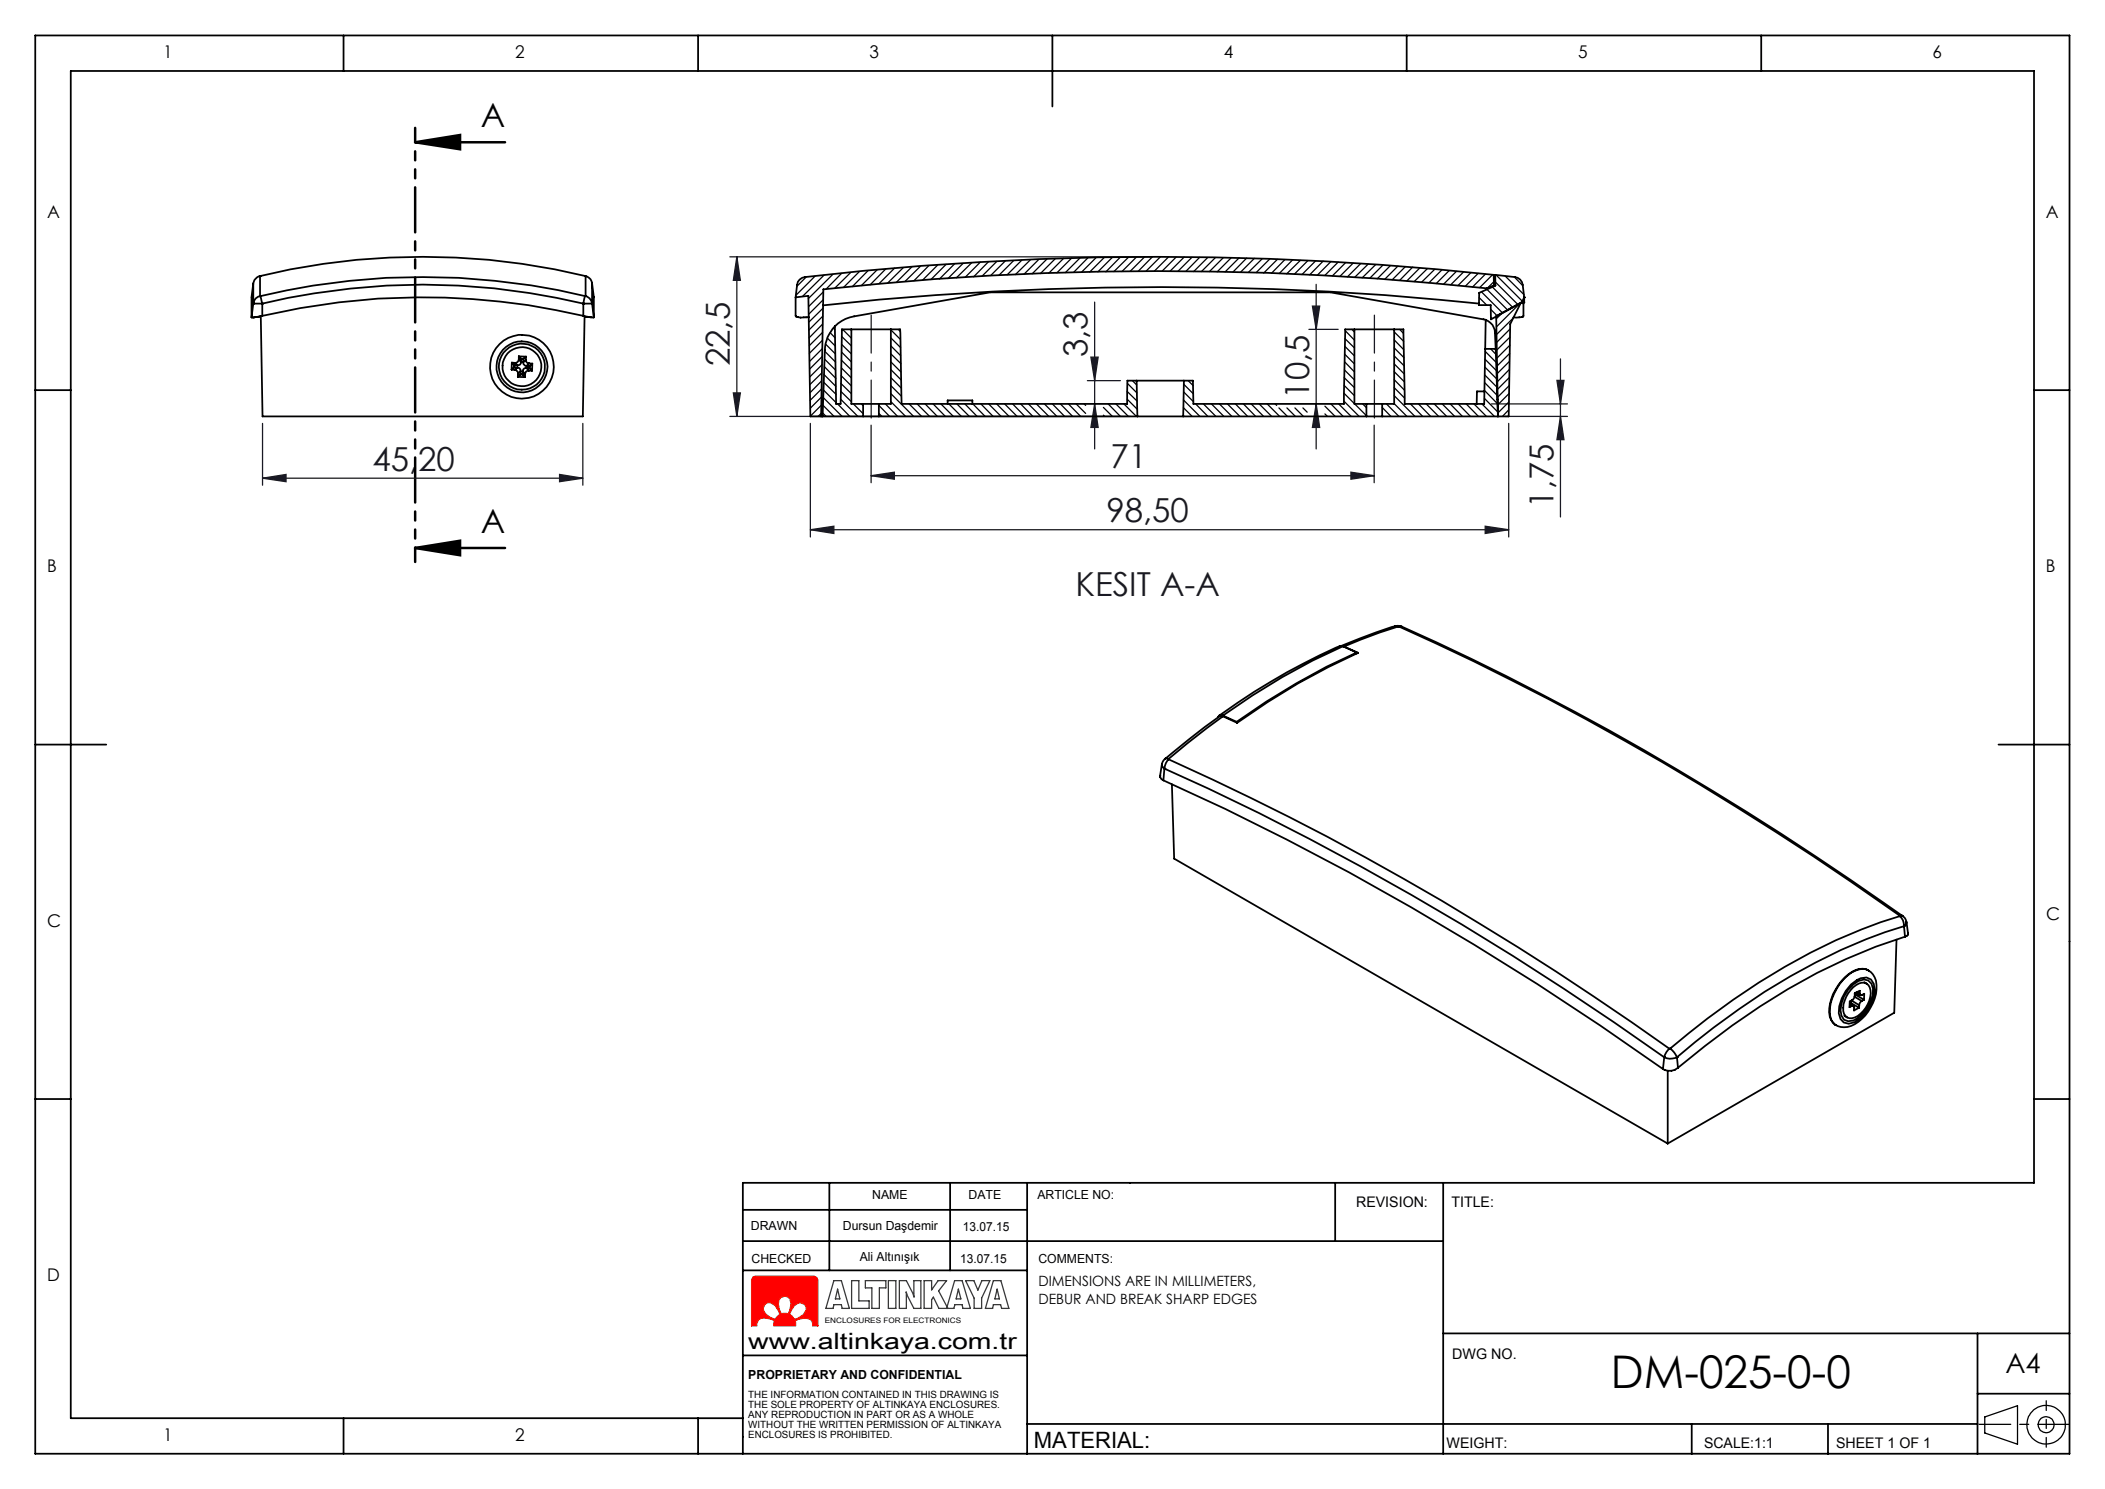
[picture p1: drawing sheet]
<svg xmlns="http://www.w3.org/2000/svg" width="297mm" height="210mm" viewBox="0 0 297 210" stroke-linecap="round" stroke-linejoin="round" font-family="sans-serif">
<g fill="none" stroke="#000" stroke-width=".18">
<path d="M280 199.8l4.7-1.5v5.4l-4.7-1.6z"/>
<circle cx="288.7" cy="200.9" r="1.13"/>
<circle cx="288.7" cy="200.9" r="2.71"/>
</g>
<path d="M106.3 180.1l.3-.1h8.2l.5 .2 .1 .3v6.5h-.7a.85 .85 0 0 0-.4-1l-.7-.1-1 .2-.4 .2 .1 .7h-3.1l.1-.7a2.26 2.26 0 0 0-2.3-.1l-.2 .6v.2h-.8v-6.5zM107.9 184l.4-.3a1.79 1.79 0 0 1 1.7 1.7l-.6 .7a2.32 2.32 0 0 1-1.7-1.6zM110.1 183l.6-.2 .4 .1 .3 .3 .2 .7-.2 1-.2 .4-.3-.1-.7 .1a2.57 2.57 0 0 1-.3-1.9zM112.1 184.1l.4-.3 .4-.1 .6 .3 .2 .3 .1 .4-.5 .7-.8 .5-.4 .2-.3-.5-.4-.2z" fill="none" stroke="#e13800" stroke-width=".18"/>
<path d="M279.3 200.9h12.7" fill="none" stroke="#000" stroke-width=".18" stroke-dasharray="15.2 1.3 1.3 1.3" stroke-dashoffset="10.8"/>
<path d="M288.7 197.6v6.5" fill="none" stroke="#000" stroke-width=".18" stroke-dasharray="15.2 1.3 1.3 1.3" stroke-dashoffset="13.9"/>
<g fill="none" stroke="#000" stroke-width=".25">
<path d="M5 5h287v200h-287zM48.5 5v5M98.5 5v5M148.5 5v10M198.5 5v5M248.5 5v5M5 55h5M287 55h5M5 105h10M282 105h10M5 155h5M287 155h5"/>
<path d="M104.8 170.6h40.1M104.8 175h98.8M104.8 179.2h40.1M117 166.8v12.4M134.1 166.8v12.4M144.9 166.8v38.3M188.4 166.8v8.2M203.6 166.8v38.2M104.8 191.2h40.1M203.6 188.1h88.4M279 196.6h13M279 188.1v17"/>
<path d="M48.5 200v5M98.5 200v5M104.8 200h-94.8v-190h277v156.8h-182.2v38.2M144.9 200.8h134.1M238.7 200.8v4.3M257.9 200.8v4.3"/>
</g>
<path d="M112 184.2a1 1 0 0 1 1.7 0 1.54 1.54 0 0 1-1.2 1.7 .4 .4 0 0 1-.4 .1 .4 .4 0 0 1-.3-.3v-.1a.43 .43 0 0 1-.4-.3 .43 .43 0 0 1 .2-.5zM107.8 184a1.01 1.01 0 0 1 1.7 .3l.4 .6a.43 .43 0 0 1-.2 .7l-.1 .1a.43 .43 0 0 1-.3 .3 .43 .43 0 0 1-.4-.1 1.47 1.47 0 0 1-1.2-1.7zM106.3 180.1l-.3 .3v6.6h.8v-.1a.93 .93 0 0 1 1.1-1l1 .2a.33 .33 0 0 1 .3 .1 .33 .33 0 0 1 0 .4v.4h3.1v-.3a.38 .38 0 0 1 .1-.5l.5-.2a1.21 1.21 0 0 1 1.8 .6v.4h.7v-6.6l-.2-.3-.2-.1h-8.6zM110.1 183a.91 .91 0 0 1 1.1-.1 .91 .91 0 0 1 .4 1l-.2 .9a.41 .41 0 0 1-.4 .5l-.4-.1a.36 .36 0 0 1-.4 .1 .36 .36 0 0 1-.2-.4v-.1a1.68 1.68 0 0 1 .1-1.8z" fill-rule="evenodd" fill="#f00"/>
<path d="M58.6 20.1l6.3-1.1v2.1zM58.6 20.1h12.7M58.6 77.3l6.3-1v2zM58.6 77.3h12.7" fill="none" stroke="#000" stroke-width=".35"/>
<path d="M117.7 180.6h1l1.1 3.9h-1l-.1-.5h-1l-.2 .5h-1zM118.2 181.8l.3 1.4h-.6zM120.2 180.6h1v2.9h1.4v1h-2.4zM122.1 180.6h2.9v1h-.9v2.9h-1.1v-2.9h-.9zM125.3 180.6h1.1v3.9h-1.1zM126.9 180.6h1l.9 1.8 .2 .6-.1-2.4h1v3.9h-1l-.9-1.8-.2-.5 .1 2.3h-1zM133.6 184.5l1.1-3.9h1l1.2 3.9h-1l-.2-.5h-1l-.1 .5h-2.1l-.8-1.6-.3 .4v1.2h-1v-3.9h1v1.3l1-1.3h1.2l-1.2 1.5 1.3 2.4M135.2 181.8l.4 1.4h-.7zM136.2 180.6h1.2l.6 1.4 .5-1.4h1.2l-1.2 2.5v1.4h-1.1v-1.4zM140.2 180.6h1l1.1 3.9h-1l-.1-.5h-1l-.1 .5h-1.1zM140.7 181.8l.3 1.4h-.6z" fill="none" stroke="#373737" stroke-width=".18"/>
<g fill="none" stroke="#191924" stroke-width=".18">
<path d="M103 36.2h59.6M104 36.2v22.5M104 36.2l.5 3.3h-1zM37 59.7v8.7M82.2 59.7v8.7M103 58.7h56.5M103.5 55.4h1l-.5 3.3zM114.3 59.7v16M122.9 60v8.1M153.4 53.7h4.7M153.9 50.4h1l-.5 3.3zM154.4 42.6v20.7"/>
<path d="M154.4 57l.5 3.3h-1zM184.7 46.5h4.1M185.2 43.2h1l-.5 3.3zM185.7 40.1v23.2M185.7 57l.5 3.3h-1zM193.9 60v8.1M210.4 57h10.8M212.3 58.7h8.9M212.9 59.7v16M219.7 53.6h1l-.5 3.4zM220.2 50.6v22.3M220.2 58.7l.5 3.3h-1z"/>
<path d="M37 67.4l3.4-.5v1zM37 67.4h45.2M79 66.9l3.2 .5-3.2 .5zM114.3 74.7l3.4-.5v1zM114.3 74.7h98.6M122.9 67.1l3.3-.5v1zM122.9 67.1h71M190.6 66.6l3.3 .5-3.3 .5zM209.5 74.2l3.4 .5-3.4 .5z"/>
</g>
<path d="M58.6 18v61.3" fill="none" stroke="#000" stroke-width=".35" stroke-dasharray="6.3 1.3 1.3 1.3 1.3 1.3" stroke-dashoffset="4.3"/>
<path d="M122.9 44.5v14.5M193.9 44.5v14.5" fill="none" stroke="#191924" stroke-width=".18" stroke-dasharray="15.2 1.3 1.3 1.3" stroke-dashoffset="9.9"/>
<path d="M58.6 20.1l6.3-1.1v2.1zM58.6 77.3l6.3-1v2z" fill="#000"/>
<g fill="#191924">
<path d="M79 66.9l3.2 .5-3.2 .5zM37 67.4l3.4-.5v1z"/>
<path d="M114.3 74.7l3.4-.5v1zM209.5 74.2l3.4 .5-3.4 .5z"/>
<path d="M190.6 66.6l3.3 .5-3.3 .5zM122.9 67.1l3.3-.5v1z"/>
<path d="M103.5 55.4h1l-.5 3.3zM104 36.2l.5 3.3h-1z"/>
<path d="M185.2 43.2h1l-.5 3.3zM185.7 57l.5 3.3h-1zM153.9 50.4h1l-.5 3.3zM154.4 57l.5 3.3h-1zM219.7 53.6h1l-.5 3.4zM220.2 58.7l.5 3.3h-1z"/>
</g>
<g fill="none" stroke="#000" stroke-width=".25">
<path d="M35.7 40l-.2 1.9M36.7 38.9a98.4 98.4 0 0 1 45.9 0M36.7 38.9a1.24 1.24 0 0 0-1 1M36.7 38.9h.1M36.7 38.9v2.9M82.6 38.9a1.17 1.17 0 0 1 .9 1M82.6 38.9v2.9M83.5 40v2.8M83.5 40l.3 1.9M210.8 39.5h.2M211 38.8l2.7 .3a1.23 1.23 0 0 1 1.1 1.1l.3 1.7-.4 .8-4.3 2.3-.1-2h-1.6v-1.7l2.3-1zM35.5 41.9v2.9"/>
<path d="M35.7 42.8h.1M35.7 42.8h1.3M35.7 40v2.8M35.7 42.8l-.2 2M35.8 44.8h.1M36.3 44.7h-.1M36.7 41.8h.1M36.7 41.8a1.14 1.14 0 0 0-1 1M36.8 41.8l.2 1M36.8 41.8a99.1 99.1 0 0 1 45.7 0M37 44.5a99 99 0 0 1 45.3 0M37 42.8a97 97 0 0 1 45.3 0"/>
<path d="M37 42.8h.1M37 42.8v1.7M37 44.5l-1.5 .3M72.2 52.1l.4 .1M72.2 51.1l.4 .4M72.2 51.1v1M72.2 51.1l.5 .1M72.5 51.8l-.3 .3M72.5 51.8h.5M72.6 51.5l-.1 .3M72.6 51.5h.4M72.6 52.2a.55 .55 0 0 1 .5 .5"/>
<path d="M72.7 51.2l.3 .3M73 51.8a.43 .43 0 0 1 .4 .5M73 51.8l-.4 .4M73.1 53.2h1M73.1 52.7v.5M73.2 50.7a.54 .54 0 0 1-.5 .5M73.2 50.7l.3 .4M73.2 50.3l.4 .3M73.2 50.3v.4M73.2 50.3h1M73.4 52.3l-.3 .4M73.4 52.8l-.3 .4"/>
<path d="M73.4 52.3v.5M73.4 52.8h.3M73.5 51.1a.43 .43 0 0 1-.5 .4M73.6 50.6l-.1 .5M73.6 50.6h.2M73.7 52.8l.4 .4M73.8 52.4l-.1 .4M73.8 52.4l.3 .3M73.8 51.1a.48 .48 0 0 0 .5 .5M73.8 50.6v.5M74.1 52.7v.5M74.2 50.8a.48 .48 0 0 0 .4 .5"/>
<path d="M74.2 50.8l-.4 .3M74.2 50.3l-.4 .3M74.2 50.3v.5M74.3 51.9a.48 .48 0 0 0-.5 .5M74.3 51.9l.3 .4M74.3 51.9h.4M74.3 51.6h.5M74.6 52.3a.48 .48 0 0 0-.5 .4M74.6 52.3h.5M74.6 51.3l-.3 .3M74.6 51.3h.5M74.7 51.9l.4 .4"/>
<path d="M74.8 51.6l-.1 .3M75.1 51.3l-.3 .3M75.1 51.3v1M82.3 42.8h.1M82.3 44.5l1.5 .3M82.3 42.8h1.2M82.3 42.8v1.7M82.5 44.6l-.3 14.1h-45.2l-.2-14.1-.2 .1M82.5 41.8l-.2 1M82.5 41.8h.1M82.6 41.8a1.19 1.19 0 0 1 .9 1M82.8 44.7h.1"/>
<path d="M83.2 44.7l.1 .1M83.5 42.8h.1M83.5 42.8l.3 2M83.8 41.9v2.9M112.3 41.9v2.6a1.32 1.32 0 0 0 1.1 .3l.7-.1M112.3 41.9l1.8-.2 .2 17h7.5M117.8 46a4.8 4.8 0 0 0-1.4 3.3l-.3 9.4M117.8 46l.2 11h.6l.2-10.5h1.3M120.1 46.5h5.6M120.1 46.5v10.5h1.7M121.8 57h2.2M121.8 58.7h2.2"/>
<path d="M121.8 57v1.7M124 58.7h36.5M124 57v1.7M125.7 46.5h1.3l.2 10.5h31.8l.1-3.3h1.3M125.7 46.5v10.5h-1.7M133.7 57v-.5h3.5v.5M160.4 53.7l.1 5M160.4 53.7h6.6M160.5 58.7h6.4M166.9 58.7h25.9M167 53.7l-.1 5M191.1 46.5h5.6"/>
<path d="M191.1 46.5h-1.3l-.2 10.5h-21.2l-.1-3.3h-1.3M191.1 46.5v10.5h1.7M192.8 57h2.2M192.8 58.7h2.2M192.8 57v1.7M195 57v1.7M196.7 46.5v10.5h-1.7M208.7 42.8a438.4 438.4 0 0 0-92.6 .3M209.4 55.2h-1v1.8M209.5 49.2h1.5M209.6 45.1l-.2 11.9h-11.2l-.2-10.5h-1.3M209.6 45.1a1.91 1.91 0 0 1 1.3 1.8l.1 2.3"/>
<path d="M209.6 45.1l-21.9-3.9h-48l-19.2 3.4a4.8 4.8 0 0 0-2.7 1.4M209.8 40.7a438.8 438.8 0 0 0-93.6 .1l-.3 17.9M209.8 40.7v.1M210.8 40.2l-.1-1.4a434.5 434.5 0 0 0-97.5 .4l-.6 .5-.3 2.2M210.8 40.2l-1 .5M210.8 40.2v.2M211 49.2l.3 9.5-.2-14.1 3.5-1.9-1.5 3-.2 13h-17.9M211.3 56.3h.1M214.7 42.6h.2M214.9 42.6v2.1l-1.4 .1M214.9 42.6h.1M215.1 41.9v.7h-.4"/>
<path d="M215.1 41.9h.1M189.5 91.1h-.3a84.3 84.3 0 0 0-16.9 9.6l-.3 .3M189.5 91.1a94.1 94.1 0 0 0-17 9.8M189.5 91.1l1.9 .9M191.4 92a97.4 97.4 0 0 0-16.9 9.8M191.4 92v.2M196.8 88.3h.8l.2 .1M197.3 88.4a1.03 1.03 0 0 0-.9 0l-7.3 2.7M197.3 88.4l-2.6 .8-5.1 2 2 .9a94.7 94.7 0 0 0-17 9.8l-2.1-.9M197.3 88.4h.1M197.4 88.4a415.9 415.9 0 0 1 70.6 40.7M197.4 88.4h.4"/>
<path d="M197.8 88.4a414 414 0 0 1 70.6 40.8l-.4-.1M163.7 109.4v.2l.2 .3 .2 .2M163.9 107.8l-.2 1.6M164.1 110.1a417.8 417.8 0 0 1 70.5 40.7M164.3 108.4h.1M164.3 108.4a415.4 415.4 0 0 1 70.5 40.7M164.3 108.4l-.2 1.7M164.4 107a.87 .87 0 0 0-.1 1.4M164.9 107.1a414.2 414.2 0 0 1 70.6 40.8M164.9 107v.1M164.9 107.1a2 2 0 0 0-.6 1.3M165.3 110.6l.4 10.5 69.6 40.2"/>
<path d="M172 101.1l-4.3 3.2-3.3 2.7h.2h.3M172 101h.3h.2M172.5 100.9h-.2h-.3l-.2 .3M172.5 101l-4.9 3.8-2.7 2.2M172.5 100.9l2 .9M174.5 101.8v.1M260.5 137.7a2.93 2.93 0 0 1 3-.9 2.55 2.55 0 0 1 1.3 2.8 6.4 6.4 0 0 1-3.6 5.1 2.05 2.05 0 0 1-3-1.9 7.3 7.3 0 0 1 2.3-5.1zM261.2 138.8l.8-.6a1.47 1.47 0 0 1 2.4 .5 4.9 4.9 0 0 1-1.9 4.9l-.8 .6-.9 .2-.7-.2-.4-.5a4.2 4.2 0 0 1 .7-3.9zM261.5 139.2a1.72 1.72 0 0 1 1.9-.5 2.03 2.03 0 0 1 .3 2.4 3.8 3.8 0 0 1-2.4 2.5 1.17 1.17 0 0 1-1.2-1.5 4.5 4.5 0 0 1 1.4-2.9zM261.5 138.8l.7-.4 .8-.3 .6 .2 .5 .4a3.7 3.7 0 0 1-.7 3.6 3.2 3.2 0 0 1-2.6 1.7l-.6-.2-.4-.5a4.5 4.5 0 0 1 1.7-4.5zM261.9 140l.5 .1M263 138.5l.4 .2"/>
<path d="M263.6 136.9a2.12 2.12 0 0 0-2.3 .1 7.1 7.1 0 0 0-3.2 5.8 2 2 0 0 0 .9 1.8M267.6 132.5l-.3 10.3-32 18.5M268 129.1v.1M268 129.2a85.8 85.8 0 0 0-27.1 14.4l-5.2 4.3M268 129.2a1.66 1.66 0 0 1 .6 1.4M268.4 129.1l.4 .4 .2 .5 .2 1.6v.2l-.4 .3M268.6 130.6h.1M268.6 130.6a79.2 79.2 0 0 0-23.2 11.7l-3.6 2.6-5.2 4.2M268.6 130.6l.2 1.5M268.8 132.1a84 84 0 0 0-24.4 12.5l-3.8 2.9-3.9 3.1M269 130l-.1 .3-.3 .3M234.8 149.1h.1"/>
<path d="M234.8 149.1a1.9 1.9 0 0 0 1.8 0M234.8 149.1l-.2 1.7M235.3 151v10.3M235.5 147.9l-.4 .5-.3 .7M235.7 147.9h-.2M235.7 147.9l.5 .5 .4 .7M236.6 149.1h.1M236.6 149.1l.1 1.5M236.7 150.6a1.79 1.79 0 0 1-2.1 .2M260.2 143.3l.4 .2M261 141.3l.5 .6M261 141.6l.3 .3"/>
<path d="M261.1 141.4l1.2 .7M261.2 141.1l1.1 .7M261.3 141.9a.23 .23 0 0 1 .2 0 .23 .23 0 0 1 .1 .2v.4l.7-.4M261.7 140.6l1 .6M261.7 140.2l.8 .2M261.7 140.2l1.3 .8M262.3 141.8v.3M262.4 140.1v-.4l-.7 .4v.5l-.2 .3-.5 .3-.1 .9 .4-.2M262.4 140.1a.2 .2 0 0 0 .1 .2 .2 .2 0 0 0 .2 0l.3-.1v.8M262.7 141.2l-.3 .2-.1 .4M263 141l-.3 .2"/>
<circle cx="73.6" cy="51.7" r="4.5"/>
<circle cx="73.6" cy="51.7" r="3.3"/>
<circle cx="73.7" cy="51.7" r="2.75"/>
<circle cx="73.7" cy="51.7" r="3.6"/>
</g>
<g fill="none" stroke="#000" stroke-width=".18">
<path d="M113.8 39l-1.4 1.4M115 38.9l-2.7 2.8M116.3 38.8l-3.1 3M117.5 38.7l-3.4 3.4M118.7 38.6l-2.1 2.2M120 38.4l-2.2 2.2M121.2 38.3l-2.2 2.2M122.5 38.2l-2.2 2.2M123.8 38.1l-2.3 2.2M125 37.9l-2.2 2.3M126.2 37.8l-2.2 2.2M127.5 37.7l-2.3 2.2"/>
<path d="M128.7 37.6l-2.2 2.2M129.9 37.6l-2.2 2.1M131.1 37.5l-2.2 2.1M132.3 37.4l-2.2 2.1M133.5 37.3l-2.2 2.1M134.7 37.2l-2.2 2.2M135.9 37.1l-2.2 2.2M137.1 37l-2.2 2.2M138.3 37l-2.1 2.1M139.5 36.9l-2.1 2.1M140.7 36.9l-2.1 2M141.9 36.8l-2.1 2.1"/>
<path d="M143 36.8l-2.1 2M144.2 36.7l-2.1 2.1M145.4 36.6l-2.1 2.1M146.5 36.6l-2 2.1M147.7 36.5l-2.1 2.1M148.9 36.5l-2.1 2.1M150.1 36.4l-2.1 2.2M151.2 36.4l-2.1 2.1M152.4 36.4l-2.1 2M153.5 36.4l-2 2M154.6 36.4l-2 2M155.8 36.3l-2.1 2.1"/>
<path d="M156.9 36.3l-2 2M158 36.3l-2 2M159.2 36.3l-2 2M160.3 36.3l-2 2M161.5 36.3l-2 2M162.6 36.2l-2 2.1M163.7 36.2l-2 2M164.9 36.3l-2 1.9M165.9 36.3l-1.9 1.9M167.1 36.3l-2 1.9M168.2 36.3l-2 2M169.3 36.3l-2 2"/>
<path d="M170.4 36.3l-2 2M171.5 36.3l-2 2M172.6 36.3l-2 2M173.7 36.4l-2 1.9M174.8 36.4l-1.9 1.9M175.9 36.4l-1.9 2M177 36.4l-2 2M178.1 36.5l-2 1.9M179.1 36.5l-1.9 1.9M180.2 36.6l-1.9 1.9M181.3 36.6l-1.9 2M182.4 36.6l-1.9 2"/>
<path d="M183.5 36.7l-2 1.9M184.5 36.8l-1.9 1.9M185.6 36.8l-1.9 1.9M186.7 36.8l-1.9 2M187.8 36.9l-1.9 1.9M188.8 37l-1.9 1.8M189.9 37l-1.9 1.9M190.9 37.1l-1.8 1.9M192 37.2l-1.9 1.8M193 37.2l-1.9 1.9M194.1 37.3l-1.9 1.9M195.1 37.4l-1.8 1.9"/>
<path d="M196.2 37.5l-1.9 1.8M197.2 37.5l-1.8 1.9M198.3 37.6l-1.9 1.9M199.3 37.7l-1.8 1.8M200.3 37.8l-1.8 1.8M201.4 37.9l-1.9 1.8M202.4 38l-1.8 1.8M203.4 38.1l-1.8 1.8M204.5 38.2l-1.9 1.8M205.5 38.3l-1.8 1.8M206.5 38.3l-1.8 1.9M207.5 38.4l-1.8 1.9"/>
<path d="M208.6 38.6l-1.9 1.8M209.6 38.7l-1.8 1.8M210.6 38.7l-1.8 1.9M210.8 39.7l-1 1M211 39.8l3.2 3.2M211.1 38.8l3.7 3.7M212.4 38.9l2.6 2.6M213.6 39l1.2 1.3M115.9 58.3l-.5 .4M115.9 56l-1.6 1.6M115.9 57.1l-1.6 1.6M115.9 53.7l-1.6 1.7"/>
<path d="M115.9 54.8l-1.6 1.7M116 52.6l-1.7 1.6M116 50.3l-1.8 1.8M116 51.4l-1.7 1.8M116 48l-1.8 1.8M116 49.2l-1.8 1.8M116.1 58.2l.5 .5M116.1 45.7l-1.9 2M116.1 46.9l-1.9 1.8M116.1 57.1l1.6 1.6M116.1 44.6l-2 2M116.1 56l2.7 2.7"/>
<path d="M116.1 42.3l-2 2M116.1 43.5l-2 1.9M116.2 55l1.8 1.8M116.2 41.2l-2.1 2M116.2 53.9l1.8 1.7M116.2 52.8l1.7 1.7M116.3 51.7l1.6 1.7M116.3 50.7l1.6 1.5M116.4 49.6l1.5 1.5M116.5 48.5l1.4 1.4M116.7 47.7l1.1 1.1M117.1 46.9l.7 .8"/>
<path d="M117.6 46.3l.2 .2M118.2 57l1.7 1.7M118.6 56.3l2.4 2.4M118.6 55.2l1.5 1.4M118.6 54.1l1.5 1.4M118.7 53l1.4 1.4M118.7 51.9l1.4 1.4M118.7 50.8l1.4 1.4M118.7 49.7l1.4 1.3M118.7 48.6l1.4 1.3M118.8 47.5l1.3 1.3M118.9 46.5l1.2 1.2"/>
<path d="M120 46.5l.1 .1M120.4 57l1.4 1.3M121.5 57l.3 .2M124 58.3l.4 .4M124 57.2l1.5 1.5M124.9 57l1.7 1.7M125.7 53.3l1.5 1.4M125.7 52.1l1.4 1.5M125.7 56.6l2.1 2.1M125.7 55.5l3.2 3.2M125.7 54.4l1.5 1.5M125.7 51l1.4 1.4"/>
<path d="M125.7 49.9l1.4 1.4M125.7 48.8l1.4 1.4M125.7 47.7l1.4 1.3M125.7 46.5l1.3 1.4M126.8 46.5l.2 .2M128.3 57l1.7 1.7M129.4 57l1.8 1.7M130.5 57l1.8 1.7M131.7 57l1.7 1.7M132.8 57l1.7 1.7M133.9 57l1.7 1.7M135 57l1.8 1.7"/>
<path d="M136.1 57l1.8 1.7M137.3 57l1.7 1.7M138.4 57l1.7 1.7M139.5 57l1.8 1.7M140.6 57l1.8 1.7M141.7 57l1.8 1.7M142.9 57l1.7 1.7M144 57l1.7 1.7M145.1 57l1.8 1.7M146.2 57l1.8 1.7M147.4 57l1.7 1.7M148.5 57l1.7 1.7"/>
<path d="M149.6 57l1.7 1.7M150.7 57l1.8 1.7M151.8 57l1.4 1.3M153 57l.2 .2M155.7 57.5l1.3 1.2M155.7 58.6l.2 .1M156.4 57l1.7 1.7M157.4 57l1.8 1.7M158.6 57l1.7 1.7M159 56.3l1.4 1.4M159 55.2l1.4 1.4M159.1 54.1l1.3 1.3"/>
<path d="M159.8 53.7l.6 .6M166.9 58.6l.2 .1M167 57.5l1.2 1.2M167 56.4l2.3 2.3M167 55.3l1.4 1.3M167 54.2l1.3 1.3M167.6 53.7l.7 .7M168.7 57l1.7 1.7M169.8 57l1.8 1.7M170.9 57l1.8 1.7M172 57l1.8 1.7M173.2 57l1.7 1.7"/>
<path d="M174.3 57l1.7 1.7M175.4 57l1.8 1.7M176.5 57l1.8 1.7M177.7 57l1.7 1.7M178.8 57l1.8 1.7M179.9 57l.2 .2M180.4 57.5l1.2 1.2M181.6 57.5l1.2 1.2M182.7 57.5l1.2 1.2M183.8 57.5l.6 .6M186.9 58.4l.4 .3M186.9 57.3l1.5 1.4"/>
<path d="M187.8 57l1.7 1.7M188.9 57l1.7 1.7M189.6 56.6l2.2 2.1M189.6 55.4l1.5 1.5M189.7 54.4l1.4 1.4M189.7 53.3l1.4 1.4M189.7 52.2l1.4 1.4M189.7 51l1.4 1.4M189.7 49.9l1.4 1.4M189.8 48.9l1.3 1.3M189.8 47.8l1.3 1.3M189.8 46.6l1.3 1.4"/>
<path d="M190.7 46.5l.4 .3M191.1 57l1.7 1.6M192.3 57l.5 .5M195 58.6l.1 .1M195 57.5l1.3 1.2M195.6 57l1.8 1.7M196.7 56.9l1.8 1.8M196.7 55.8l2.9 2.9M196.7 54.7l1.5 1.5M196.7 53.5l1.5 1.5M196.7 52.4l1.5 1.5M196.7 51.3l1.4 1.4"/>
<path d="M196.7 50.2l1.4 1.4M196.7 49.1l1.4 1.3M196.7 47.9l1.3 1.4M196.7 46.8l1.3 1.3M197.5 46.5l.5 .5M199 57l1.7 1.7M200.1 57l1.8 1.7M201.2 57l1.8 1.7M202.4 57l1.7 1.7M203.5 57l1.7 1.7M204.6 57l1.7 1.7M205.7 57l1.8 1.7"/>
<path d="M206.9 57l1.7 1.7M208 57l1.7 1.7M208.7 42l1.1 1M209 41.2l3 2.9M209.1 57l1.8 1.7M209.4 56.2l1.9 1.9M209.4 55.1l1.9 1.8M209.5 54l1.7 1.8M209.5 52.9l1.7 1.7M209.5 51.8l1.7 1.6M209.5 50.7l1.6 1.6M209.6 49.6l1.5 1.5"/>
<path d="M209.8 40.8l2.9 2.9M210.3 49.2l.7 .7M210.3 43.6l.9 .9M210.4 44.8l.1 .1M210.6 40.5l2.8 2.8M212.1 44.1l-1 .9M212.9 57.8l-.9 .9M212.9 55.5l-1.6 1.6M212.9 56.7l-1.6 1.5M212.9 53.3l-1.6 1.6M212.9 54.4l-1.6 1.6M213 51l-1.8 1.7"/>
<path d="M213 52.1l-1.7 1.7M213 49.8l-1.8 1.8M213 47.5l-1.8 1.9M213 48.7l-1.8 1.8M213.1 46.4l-1.9 1.9M213.5 44.8l-2.4 2.4M214.5 42.7l-3.4 3.4"/>
</g>
<text font-size="6.3" x="227.3" y="195.8">DM-025-0-0</text>
<g font-size="4.7">
<text x="67.8" y="18">A</text>
<text x="67.8" y="75.2">A</text>
</g>
<g font-size="4.7" fill="#191924">
<text x="103" y="51.7" transform="rotate(-90 103 51.7)">22,5</text>
<text x="153.4" y="50.4" transform="rotate(-90 153.4 50.4)">3,3</text>
<text x="184.7" y="56.2" transform="rotate(-90 184.7 56.2)">10,5</text>
<text x="52.6" y="66.4">45,20</text>
<text x="156.7" y="66.1">71</text>
<text x="219.2" y="71.6" transform="rotate(-90 219.2 71.6)">1,75</text>
<text x="156.1" y="73.7">98,50</text>
<text x="151.8" y="84.1">KESIT A-A</text>
</g>
<text font-size="3.9" x="282.9" y="193.7">A4</text>
<g font-size="3.2">
<text x="105.6" y="190.2">www.altinkaya.com.tr</text>
<text x="145.9" y="204.2">MATERIAL:</text>
</g>
<g font-size="2.5">
<text x="23.1" y="8.2">1</text>
<text x="72.7" y="8.2">2</text>
<text x="122.7" y="8.2">3</text>
<text x="172.7" y="8.2">4</text>
<text x="222.7" y="8.2">5</text>
<text x="272.7" y="8.2">6</text>
<text x="6.7" y="30.7">A</text>
<text x="288.7" y="30.7">A</text>
<text x="6.7" y="80.7">B</text>
<text x="288.7" y="80.7">B</text>
<text x="6.7" y="130.7">C</text>
<text x="288.7" y="129.7">C</text>
<text x="6.7" y="180.7">D</text>
<text x="23.1" y="203.2">1</text>
<text x="72.7" y="203.2">2</text>
</g>
<g font-size="2.1">
<text x="191.3" y="170.2">REVISION:</text>
<text x="204.8" y="170.2">TITLE:</text>
<text x="204.9" y="191.7">DWG NO.</text>
<text x="204.1" y="204.2">WEIGHT:</text>
<text x="240.4" y="204.2">SCALE:1:1</text>
<text x="259.1" y="204.2">SHEET 1 OF 1</text>
</g>
<g font-size="2">
<text x="146.5" y="181.4">DIMENSIONS ARE IN MILLIMETERS,</text>
<text x="146.5" y="183.9">DEBUR AND BREAK SHARP EDGES</text>
</g>
<g font-size="1.8">
<text x="105.9" y="173.5">DRAWN</text>
<text x="118.9" y="173.5">Dursun Daşdemir</text>
<text x="123.1" y="169.2">NAME</text>
<text x="135.9" y="173.7">13.07.15</text>
<text x="136.6" y="169.2">DATE</text>
<text x="146.4" y="169.2">ARTICLE NO:</text>
<text x="106" y="178.1">CHECKED</text>
<text x="121.3" y="177.8">Ali Altınışık</text>
<text x="135.5" y="178.1">13.07.15</text>
<text x="146.5" y="178.1">COMMENTS:</text>
<text x="105.6" y="194.5">PROPRIETARY AND CONFIDENTIAL</text>
</g>
<g font-size="1.4">
<text x="105.6" y="197.1">THE INFORMATION CONTAINED IN THIS DRAWING IS</text>
<text x="105.6" y="198.5">THE SOLE PROPERTY OF ALTINKAYA ENCLOSURES.</text>
<text x="105.6" y="199.9">ANY REPRODUCTION IN PART OR AS A WHOLE</text>
<text x="105.6" y="201.4">WITHOUT THE WRITTEN PERMISSION OF ALTINKAYA</text>
<text x="105.6" y="202.8">ENCLOSURES IS PROHIBITED.</text>
</g>
<text font-size="1.1" x="116.4" y="186.5">ENCLOSURES FOR ELECTRONICS</text>
</svg>
